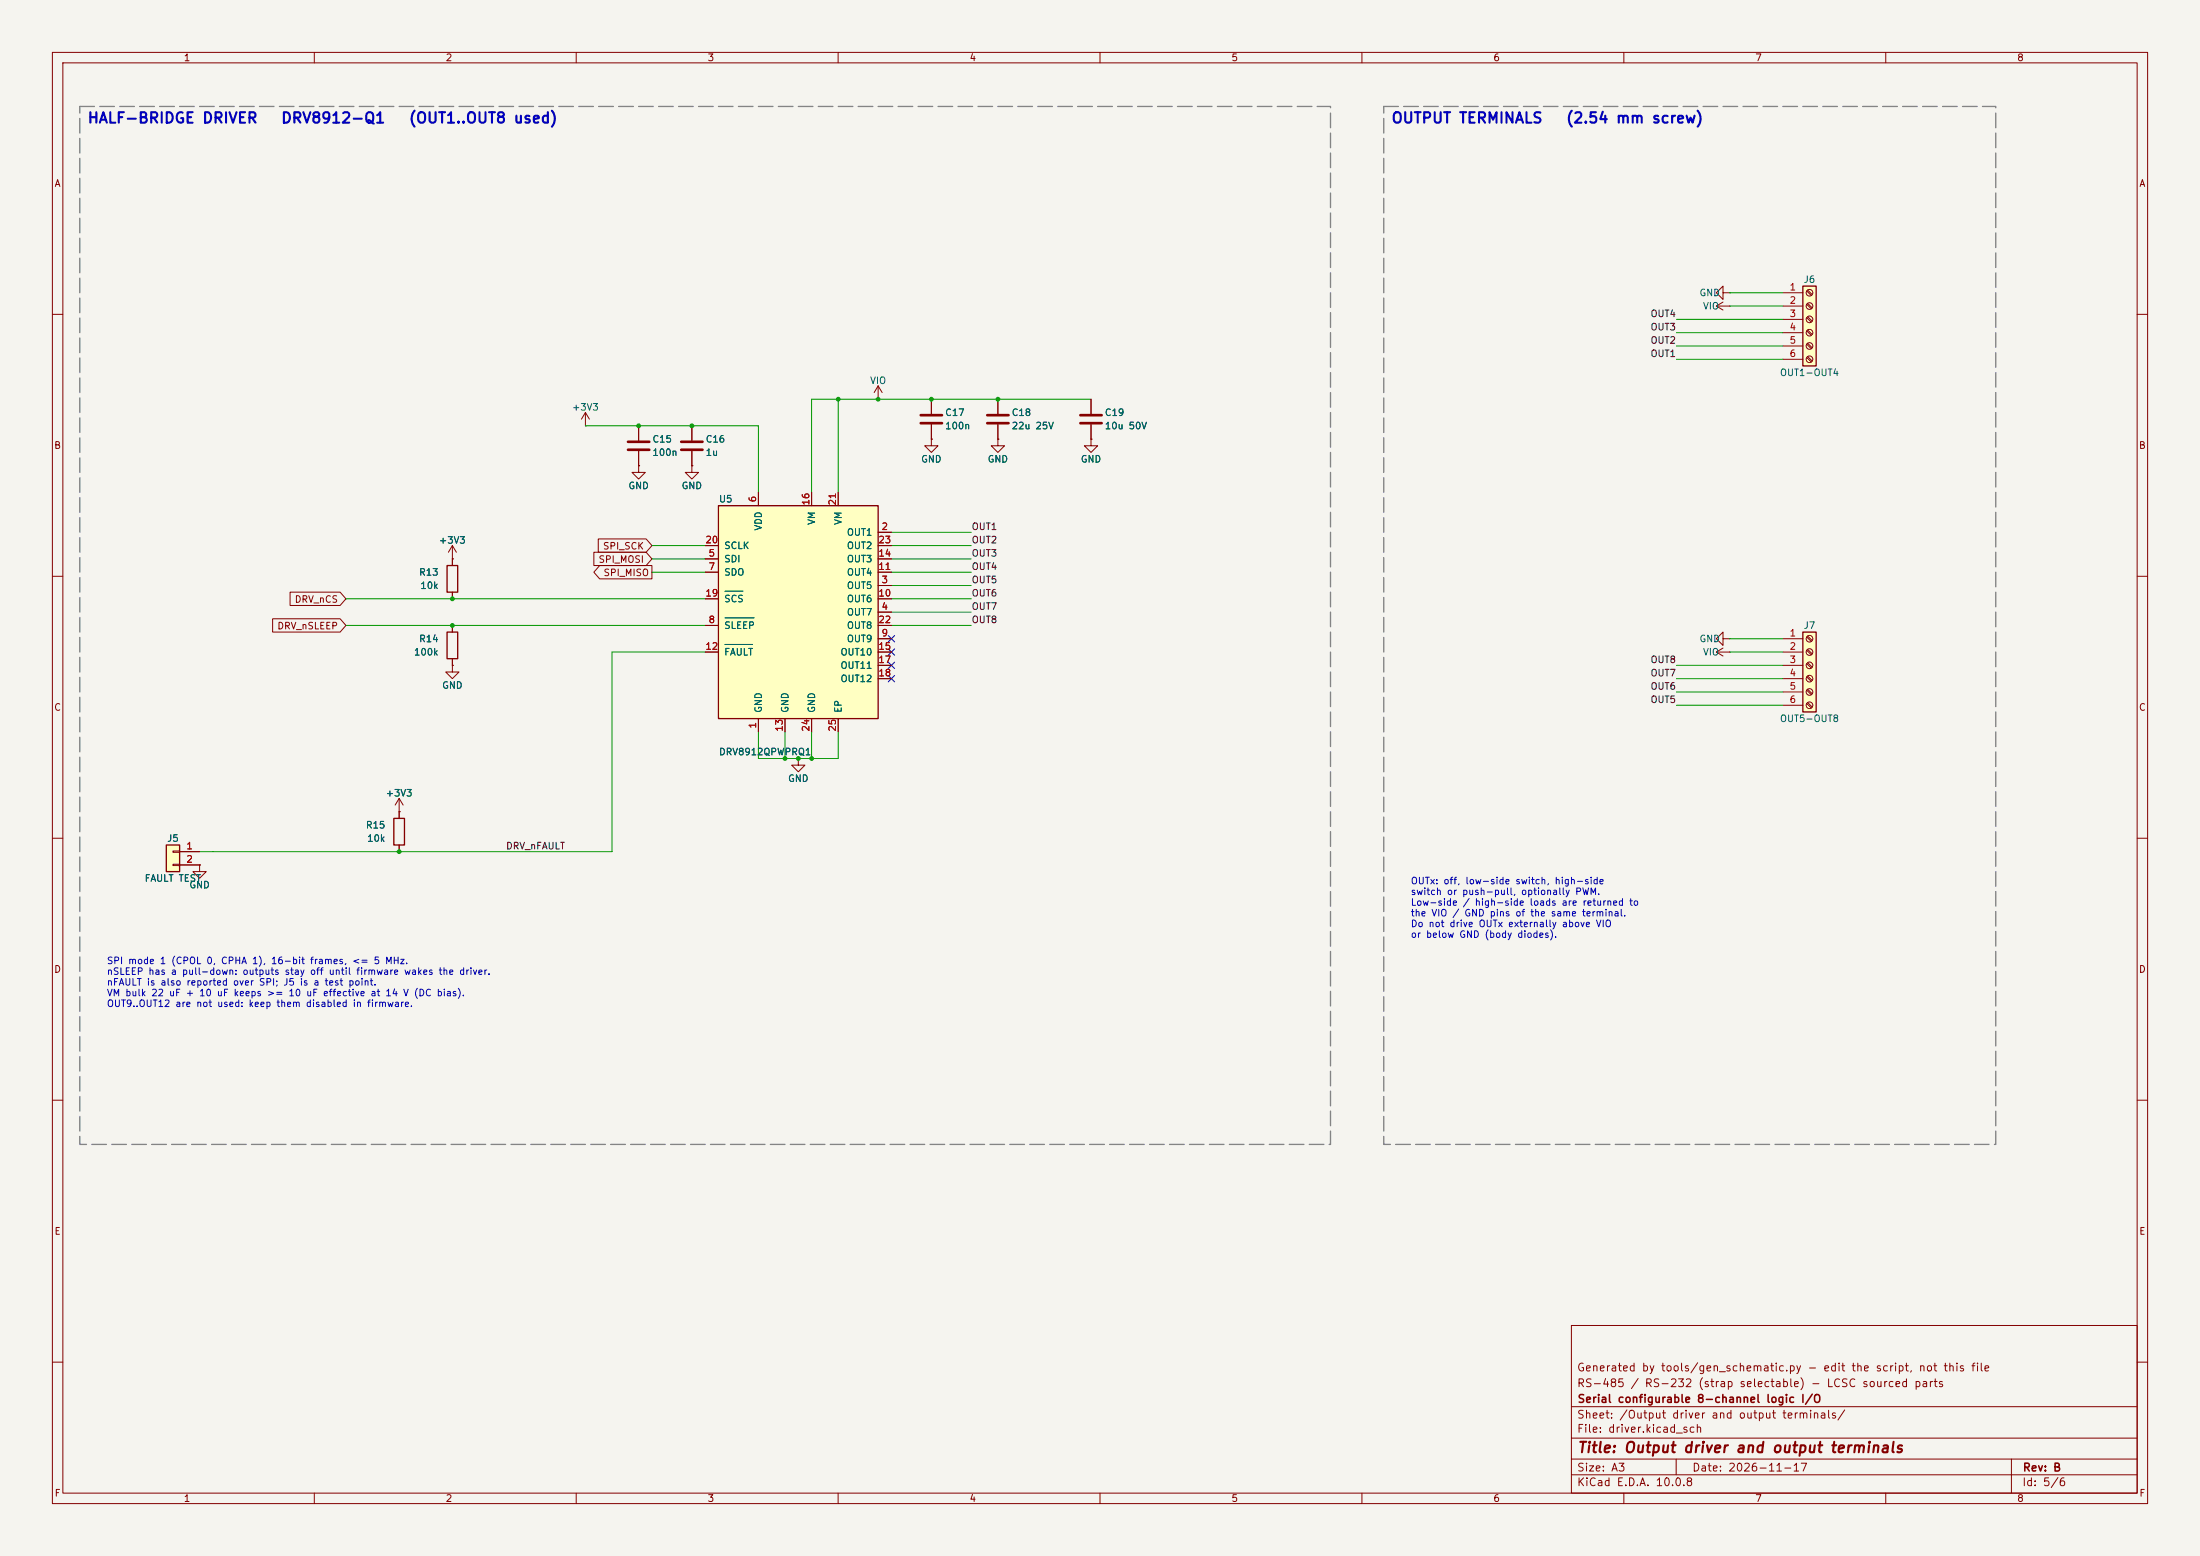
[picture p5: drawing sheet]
<svg xmlns="http://www.w3.org/2000/svg" width="420mm" height="297mm" viewBox="0 0 420 297" stroke-linecap="round" stroke-linejoin="round" font-family="sans-serif">
<path d="M0 0h420v297h-420z" fill="#f5f4ef" stroke="#f5f4ef" stroke-width=".19"/>
<g fill="none" stroke="#840000" stroke-width=".19">
<path d="M10 10h400v277h-400zM12 12h396v273h-396zM60 10v2M110 10v2M160 10v2M210 10v2M260 10v2M310 10v2M360 10v2M10 60h2M111.8 78.7l-.8 1.3M111.8 78.7l.7 1.3"/>
<path d="M111.8 78.7v2.6M408 60h2M111.8 81.3h.1M121.9 88.9v1.3h1.3l-1.3 1.2-1.3-1.2h1.3M121.9 88.9h.1M121.9 81.3v2.8M121.9 86.1v2.8M10 110h2M86.4 106.7h.1M86.4 104.1l-.8 1.3M86.4 104.1l.7 1.3M86.4 104.1v3.9"/>
<path d="M86.4 113v1.3M86.4 119.4v1.3M408 110h2M86.4 127v1.3h1.2l-1.2 1.2-1.3-1.2h1.3M86.4 127h.1M86.4 125.7v1.3M10 160h2M76.2 154.9h.1M76.2 152.4l-.8 1.3M76.2 152.4l.8 1.3M76.2 152.4v2.5M152.4 144.8v1.3h1.3l-1.3 1.2-1.3-1.2h1.3"/>
<path d="M152.4 144.8h.1M408 160h2M38.1 165.1v1.3h1.3l-1.3 1.2-1.3-1.2h1.3M38.1 165.1h.1M10 210h2M408 210h2M300 253h108v32h-108zM10 260h2M300 278.5h108M300 274.5h108M300 268.5h108M320 278.5v3"/>
<path d="M384 278.5v6.5M408 260h2M60 285v2M110 285v2M160 285v2M210 285v2M260 285v2M300 281.5h108M310 285v2M360 285v2"/>
</g>
<path d="M119.9 84.3h4.1M119.9 85.9h4.1" fill="none" stroke="#840000" stroke-width=".51"/>
<path d="M85.3 108h2.1v5h-2.1zM85.3 120.7h2.1v5h-2.1z" fill="none" stroke="#840000" stroke-width=".25"/>
<path d="M31.7 161.3h2.6v5.1h-2.6z" fill="#ffffc2"/>
<path d="M75.2 156.2h2v5.1h-2zM31.7 161.3h2.6v5.1h-2.6z" fill="none" stroke="#840000" stroke-width=".25"/>
<g fill="none" stroke="#840000" stroke-width=".19">
<path d="M327.7 58.4l1.2 .8M327.7 58.4h2.5M328.9 55.9v-1.3l-1.2 1.3 1.2 1.3v-1.3h1.3M328.9 57.7l-1.2 .7M330.2 58.4h.1M330.2 55.9h.1M167.6 76.2h.1M167.6 73.7l-.7 1.2M167.6 73.7l.8 1.2M167.6 73.7v2.5M190.5 76.2v2.8M208.3 76.2v2.8"/>
<path d="M190.5 83.8v1.3h1.3l-1.3 1.3-1.3-1.3h1.3M190.5 83.8h.1M190.5 81v2.8M208.3 83.8v1.3h1.2l-1.2 1.3-1.3-1.3h1.3M208.3 83.8h.1M208.3 81v2.8M327.7 124.5l1.2 .7M327.7 124.5h2.5M328.9 121.9v-1.2l-1.2 1.2 1.2 1.3v-1.3h1.3M328.9 123.7l-1.2 .8M330.2 124.5h.1M330.2 121.9h.1"/>
<path d="M76.2 154.9v1.3M33 162.4h1.3v.3h-1.3zM33 165h1.3v.2h-1.3zM34.3 162.6h3.8M34.3 165.1h3.8M76.2 161.3v1.3"/>
</g>
<path d="M188.5 79.2h4M206.2 79.2h4.1M188.5 80.8h4M206.2 80.8h4.1" fill="none" stroke="#840000" stroke-width=".51"/>
<path d="M344.2 54.6h2.5v15.3h-2.5z" fill="#ffffc2"/>
<path d="M344.2 54.6h2.5v15.3h-2.5z" fill="none" stroke="#840000" stroke-width=".25"/>
<g fill="none" stroke="#840000" stroke-width=".19">
<path d="M340.4 55.9h3.8M340.4 58.4h3.8M344.9 55.5l.9 .9M344.9 58.1l.9 .8M345.1 55.4l.8 .8M345.1 57.9l.8 .9M340.4 61h3.8M340.4 63.5h3.8M340.4 66h3.8M340.4 68.6h3.8M344.9 60.6l.9 .9M344.9 63.2l.9 .8"/>
<path d="M344.9 65.7l.9 .8M344.9 68.2l.9 .9M345.1 60.5l.8 .8M345.1 63l.8 .8M345.1 65.5l.8 .9M345.1 68.1l.8 .8"/>
<circle cx="345.4" cy="55.9" r=".63"/>
<circle cx="345.4" cy="58.4" r=".63"/>
<circle cx="345.4" cy="63.5" r=".63"/>
<circle cx="345.4" cy="66" r=".63"/>
<circle cx="345.4" cy="61" r=".63"/>
<circle cx="345.4" cy="68.6" r=".63"/>
</g>
<path d="M344.2 120.7h2.5v15.2h-2.5z" fill="#ffffc2"/>
<path d="M344.2 120.7h2.5v15.2h-2.5z" fill="none" stroke="#840000" stroke-width=".25"/>
<g fill="none" stroke="#840000" stroke-width=".19">
<path d="M340.4 121.9h3.8M340.4 124.5h3.8M340.4 127h3.8M340.4 129.5h3.8M340.4 132.1h3.8M340.4 134.6h3.8M344.9 121.6l.9 .8M344.9 124.1l.9 .9M344.9 126.7l.9 .8M344.9 129.2l.9 .8M344.9 131.7l.9 .9M344.9 134.3l.9 .8"/>
<path d="M345.1 121.4l.8 .9M345.1 124l.8 .8M345.1 126.5l.8 .8M345.1 129l.8 .9M345.1 131.6l.8 .8M345.1 134.1l.8 .9"/>
<circle cx="345.4" cy="124.5" r=".63"/>
<circle cx="345.4" cy="129.5" r=".63"/>
<circle cx="345.4" cy="132.1" r=".63"/>
<circle cx="345.4" cy="134.6" r=".63"/>
<circle cx="345.4" cy="121.9" r=".63"/>
<circle cx="345.4" cy="127" r=".63"/>
</g>
<path d="M137.2 96.5h30.4v40.7h-30.4z" fill="#ffffc2"/>
<path d="M137.2 96.5h30.4v40.7h-30.4z" fill="none" stroke="#840000" stroke-width=".25"/>
<g fill="none" stroke="#840000" stroke-width=".19">
<path d="M177.8 76.2v2.8M190.5 76.2v2.8M208.3 76.2v2.8M121.9 88.9h.1M121.9 81.3v2.8M121.9 86.1v2.8M132.1 88.9v1.3h1.2l-1.2 1.2-1.3-1.2h1.3M132.1 88.9h.1M132.1 81.3v2.8M132.1 86.1v2.8M144.8 94v2.5M154.9 94v2.5"/>
<path d="M160 94v2.5M177.8 83.8v1.3h1.3l-1.3 1.3-1.3-1.3h1.3M177.8 83.8h.1M177.8 81v2.8M190.5 83.8h.1M190.5 81v2.8M208.3 83.8h.1M208.3 81v2.8M52 118.1h12.9l1.1 1.3-1.1 1.3h-12.9zM55.4 113h9.5l1.1 1.3-1.1 1.3h-9.5zM86.4 106.7h.1M86.4 106.7v1.3"/>
<path d="M86.4 113v1.3M86.4 119.4v1.3M113.4 105.4h9.9l1.2 1.3-1.2 1.3h-9.9zM114.2 102.9h9.1l1.2 1.2-1.2 1.3h-9.1zM114.5 107.9h10v2.6h-10l-1.1-1.3zM134.6 106.7h2.6M134.6 109.2h2.6M134.6 119.4h2.6M134.6 114.3h2.6M134.6 104.1h2.6M167.6 101.6h2.6M167.6 111.8h2.6"/>
<path d="M167.6 116.8h2.6M167.6 106.7h2.6M167.6 109.2h2.6M167.6 119.4h2.6M167.6 114.3h2.6M167.6 104.1h2.6M86.4 127h.1M86.4 125.7v1.3M134.6 124.5h2.6M144.8 137.2v2.5M149.9 137.2v2.5M154.9 137.2v2.5"/>
<path d="M160 137.2v2.5M167.6 121.9h2.6M167.6 124.5h2.6M167.6 127h2.6M167.6 129.5h2.6M76.2 154.9h.1M76.2 154.9v1.3M152.4 144.8h.1M34.3 162.6h3.8M34.3 165.1h3.8M38.1 165.1h.1M76.2 161.3v1.3"/>
</g>
<path d="M138.4 117.9h5.6M138.4 112.9h3.4M138.4 123h5.3" fill="none" stroke="#006464" stroke-width=".19"/>
<path d="M175.8 79.2h4M130 84.3h4.1M130 85.9h4.1M175.8 80.8h4" fill="none" stroke="#840000" stroke-width=".51"/>
<g fill="none" stroke="#009600" stroke-width=".19">
<path d="M330.2 58.4h10.2M330.2 55.9h10.2M160 76.2v17.8M208.3 76.2h-53.4v17.8M320 61h20.4M320 66h20.4M320 63.5h20.4M320 68.6h20.4M111.8 81.3h33v12.7M66 119.4h68.6M66 114.3h68.6M124.5 104.1h10.1"/>
<path d="M124.5 109.2h10.1M124.5 106.7h10.1M170.2 119.4h15.2M170.2 116.8h15.2M170.2 114.3h15.2M170.2 104.1h15.2M170.2 109.2h15.2M170.2 106.7h15.2M170.2 111.8h15.2M170.2 101.6h15.2M134.6 124.5h-17.8v38.1h-78.7M144.8 139.7v5.1h15.2v-5.1"/>
<path d="M149.9 139.7v5.1M154.9 139.7v5.1M320 127h20.4M320 129.5h20.4M320 132.1h20.4M320 134.6h20.4M330.2 124.5h10.2M330.2 121.9h10.2"/>
</g>
<path d="M169.6 128.9l1.2 1.2M169.6 126.4l1.2 1.2M169.6 121.3l1.2 1.2M169.6 123.9l1.2 1.2M170.8 128.9l-1.2 1.2M170.8 126.4l-1.2 1.2M170.8 121.3l-1.2 1.2M170.8 123.9l-1.2 1.2" fill="none" stroke="#000084" stroke-width=".19"/>
<path d="M15.2 20.3h238.8v198.1h-238.8zM264.2 20.3h116.8v198.1h-116.8z" fill="none" stroke="#848484" stroke-width=".25" stroke-dasharray="2.8 1"/>
<g fill="#009600">
<circle cx="132.1" cy="81.3" r=".46"/>
<circle cx="160" cy="76.2" r=".46"/>
<circle cx="167.6" cy="76.2" r=".46"/>
<circle cx="152.4" cy="144.8" r=".46"/>
<circle cx="154.9" cy="144.8" r=".46"/>
<circle cx="76.2" cy="162.6" r=".46"/>
<circle cx="86.4" cy="114.3" r=".46"/>
<circle cx="86.4" cy="119.4" r=".46"/>
<circle cx="121.9" cy="81.3" r=".46"/>
<circle cx="149.9" cy="144.8" r=".46"/>
<circle cx="177.8" cy="76.2" r=".46"/>
<circle cx="190.5" cy="76.2" r=".46"/>
</g>
<g font-size="2" fill="#0000c2">
<text x="16.6" y="24">HALF-BRIDGE DRIVER</text>
<text x="53.5" y="24">DRV8912-Q1</text>
<text x="77.9" y="24">(OUT1..OUT8 used)</text>
<text x="265.5" y="24">OUTPUT TERMINALS</text>
<text x="298.8" y="24">(2.54 mm screw)</text>
</g>
<text font-size="2" fill="#840000" x="301" y="277.8">Title: Output driver and output terminals</text>
<g font-size="1.5" fill="#840000">
<text x="300.9" y="262.1">Generated by tools/gen_schematic.py - edit the script, not this file</text>
<text x="300.9" y="265.1">RS-485 / RS-232 (strap selectable) - LCSC sourced parts</text>
<text x="301" y="268.1">Serial configurable 8-channel logic I/O</text>
<text x="300.9" y="273.8">File: driver.kicad_sch</text>
<text x="300.9" y="271.1">Sheet: /Output driver and output terminals/</text>
<text x="300.9" y="281.2">Size: A3</text>
<text x="322.9" y="281.2">Date: 2026-11-17</text>
<text x="386" y="281.2">Rev: B</text>
<text x="300.9" y="284">KiCad E.D.A. 10.0.8</text>
<text x="385.9" y="284">Id: 5/6</text>
</g>
<g font-size="1.3" fill="#840000">
<text x="35" y="12">1</text>
<text x="85" y="12">2</text>
<text x="135" y="12">3</text>
<text x="185" y="12">4</text>
<text x="235" y="12">5</text>
<text x="285" y="12">6</text>
<text x="335" y="12">7</text>
<text x="385" y="12">8</text>
<text x="10.3" y="36">A</text>
<text x="408.3" y="36">A</text>
<text x="10.2" y="86">B</text>
<text x="408.2" y="86">B</text>
<text x="114.2" y="107.7">SPI_MOSI</text>
<text x="115" y="105.2">SPI_SCK</text>
<text x="115.1" y="110.3">SPI_MISO</text>
<text x="56.2" y="115.4">DRV_nCS</text>
<text x="52.8" y="120.4">DRV_nSLEEP</text>
<text x="10.2" y="136">C</text>
<text x="408.2" y="136">C</text>
<text x="10.2" y="186">D</text>
<text x="408.2" y="186">D</text>
<text x="10.3" y="236">E</text>
<text x="408.3" y="236">E</text>
<text x="10.3" y="286">F</text>
<text x="35" y="287">1</text>
<text x="85" y="287">2</text>
<text x="135" y="287">3</text>
<text x="185" y="287">4</text>
<text x="235" y="287">5</text>
<text x="285" y="287">6</text>
<text x="335" y="287">7</text>
<text x="385" y="287">8</text>
<text x="408.3" y="286">F</text>
</g>
<g font-size="1.3" fill="#006464">
<text x="324.3" y="56.8">GND</text>
<text x="325" y="59.4">VIO</text>
<text x="344.2" y="54.3">J6</text>
<text x="166" y="73.6">VIO</text>
<text x="339.7" y="72.1">OUT1-OUT4</text>
<text x="109.1" y="78.7">+3V3</text>
<text x="180.3" y="79.7">C17</text>
<text x="180.3" y="82.2">100n</text>
<text x="193" y="79.7">C18</text>
<text x="193" y="82.2">22u 25V</text>
<text x="210.8" y="79.7">C19</text>
<text x="210.8" y="82.2">10u 50V</text>
<text x="124.4" y="84.8">C15</text>
<text x="124.4" y="87.3">100n</text>
<text x="134.6" y="84.8">C16</text>
<text x="134.6" y="87.3">1u</text>
<text x="175.7" y="88.6">GND</text>
<text x="188.4" y="88.6">GND</text>
<text x="206.2" y="88.6">GND</text>
<text x="119.9" y="93.7">GND</text>
<text x="130" y="93.7">GND</text>
<text x="137.1" y="96.2">U5</text>
<text x="145.7" y="101.4" transform="rotate(-90 145.7 101.4)">VDD</text>
<text x="155.9" y="100.3" transform="rotate(-90 155.9 100.3)">VM</text>
<text x="161" y="100.3" transform="rotate(-90 161 100.3)">VM</text>
<text x="83.7" y="104.1">+3V3</text>
<text x="138.1" y="107.6">SDI</text>
<text x="138.1" y="105.1">SCLK</text>
<text x="161.6" y="102.6">OUT1</text>
<text x="161.6" y="107.6">OUT3</text>
<text x="161.6" y="105.1">OUT2</text>
<text x="79.9" y="110.2">R13</text>
<text x="80.1" y="112.7">10k</text>
<text x="138.1" y="110.2">SDO</text>
<text x="161.6" y="112.7">OUT5</text>
<text x="161.6" y="110.2">OUT4</text>
<text x="138.1" y="115.3">SCS</text>
<text x="161.6" y="117.8">OUT7</text>
<text x="161.6" y="115.3">OUT6</text>
<text x="78.9" y="125.4">100k</text>
<text x="79.9" y="122.9">R14</text>
<text x="138.1" y="120.3">SLEEP</text>
<text x="138.1" y="125.4">FAULT</text>
<text x="160.3" y="125.4">OUT10</text>
<text x="161.6" y="122.9">OUT9</text>
<text x="161.6" y="120.3">OUT8</text>
<text x="324.3" y="122.9">GND</text>
<text x="325" y="125.4">VIO</text>
<text x="344.2" y="120.3">J7</text>
<text x="84.3" y="131.8">GND</text>
<text x="160.3" y="128">OUT11</text>
<text x="160.3" y="130.5">OUT12</text>
<text x="145.7" y="136.2" transform="rotate(-90 145.7 136.2)">GND</text>
<text x="150.8" y="136.2" transform="rotate(-90 150.8 136.2)">GND</text>
<text x="155.9" y="136.2" transform="rotate(-90 155.9 136.2)">GND</text>
<text x="161" y="136.2" transform="rotate(-90 161 136.2)">EP</text>
<text x="339.7" y="138.1">OUT5-OUT8</text>
<text x="137.1" y="144.5">DRV8912QPWPRQ1</text>
<text x="150.3" y="149.6">GND</text>
<text x="73.5" y="152.3">+3V3</text>
<text x="31.8" y="161">J5</text>
<text x="69.7" y="158.4">R15</text>
<text x="70" y="161">10k</text>
<text x="27.5" y="168.6">FAULT TEST</text>
<text x="36" y="169.9">GND</text>
</g>
<g font-size="1.3" fill="#a90000">
<text x="341.5" y="55.7">1</text>
<text x="341.5" y="58.3">2</text>
<text x="341.5" y="60.8">3</text>
<text x="341.5" y="63.4">4</text>
<text x="341.5" y="65.9">5</text>
<text x="341.5" y="68.4">6</text>
<text x="144.6" y="96" transform="rotate(-90 144.6 96)">6</text>
<text x="154.8" y="96.6" transform="rotate(-90 154.8 96.6)">16</text>
<text x="159.9" y="96.6" transform="rotate(-90 159.9 96.6)">21</text>
<text x="168.2" y="101.5">2</text>
<text x="134.6" y="104">20</text>
<text x="135.2" y="106.5">5</text>
<text x="167.6" y="106.5">14</text>
<text x="167.6" y="104">23</text>
<text x="135.2" y="109.1">7</text>
<text x="167.6" y="109.1">11</text>
<text x="168.2" y="111.6">3</text>
<text x="134.6" y="114.2">19</text>
<text x="135.2" y="119.2">8</text>
<text x="167.6" y="114.2">10</text>
<text x="167.6" y="119.2">22</text>
<text x="168.2" y="116.7">4</text>
<text x="134.6" y="124.3">12</text>
<text x="167.6" y="124.3">15</text>
<text x="168.2" y="121.8">9</text>
<text x="341.5" y="121.8">1</text>
<text x="341.5" y="124.3">2</text>
<text x="167.6" y="126.9">17</text>
<text x="167.6" y="129.4">18</text>
<text x="341.5" y="126.9">3</text>
<text x="341.5" y="129.4">4</text>
<text x="341.5" y="131.9">5</text>
<text x="341.5" y="134.5">6</text>
<text x="144.6" y="139.2" transform="rotate(-90 144.6 139.2)">1</text>
<text x="149.7" y="139.8" transform="rotate(-90 149.7 139.8)">13</text>
<text x="154.8" y="139.8" transform="rotate(-90 154.8 139.8)">24</text>
<text x="159.9" y="139.8" transform="rotate(-90 159.9 139.8)">25</text>
<text x="35.5" y="162.4">1</text>
<text x="35.5" y="165">2</text>
</g>
<g font-size="1.3" fill="#0f0f0f">
<text x="315" y="65.9">OUT2</text>
<text x="315" y="63.4">OUT3</text>
<text x="315" y="60.8">OUT4</text>
<text x="315" y="68.5">OUT1</text>
<text x="185.4" y="101.5">OUT1</text>
<text x="185.4" y="106.6">OUT3</text>
<text x="185.4" y="104">OUT2</text>
<text x="185.4" y="111.6">OUT5</text>
<text x="185.4" y="109.1">OUT4</text>
<text x="185.4" y="119.3">OUT8</text>
<text x="185.4" y="116.7">OUT7</text>
<text x="185.4" y="114.2">OUT6</text>
<text x="315" y="132">OUT6</text>
<text x="315" y="129.4">OUT7</text>
<text x="315" y="126.9">OUT8</text>
<text x="315" y="134.5">OUT5</text>
<text x="96.5" y="162.4">DRV_nFAULT</text>
</g>
<g font-size="1.3" fill="#0000c2">
<text x="269.2" y="169.1">OUTx: off, low-side switch, high-side</text>
<text x="269.2" y="171.1">switch or push-pull, optionally PWM.</text>
<text x="269.2" y="173.2">Low-side / high-side loads are returned to</text>
<text x="269.2" y="175.2">the VIO / GND pins of the same terminal.</text>
<text x="269.2" y="177.3">Do not drive OUTx externally above VIO</text>
<text x="269.2" y="179.3">or below GND (body diodes).</text>
<text x="20.3" y="184.3">SPI mode 1 (CPOL 0, CPHA 1), 16-bit frames, &lt;= 5 MHz.</text>
<text x="20.3" y="186.4">nSLEEP has a pull-down: outputs stay off until firmware wakes the driver.</text>
<text x="20.3" y="188.4">nFAULT is also reported over SPI; J5 is a test point.</text>
<text x="20.3" y="190.5">VM bulk 22 uF + 10 uF keeps &gt;= 10 uF effective at 14 V (DC bias).</text>
<text x="20.3" y="192.5">OUT9..OUT12 are not used: keep them disabled in firmware.</text>
</g>
</svg>
